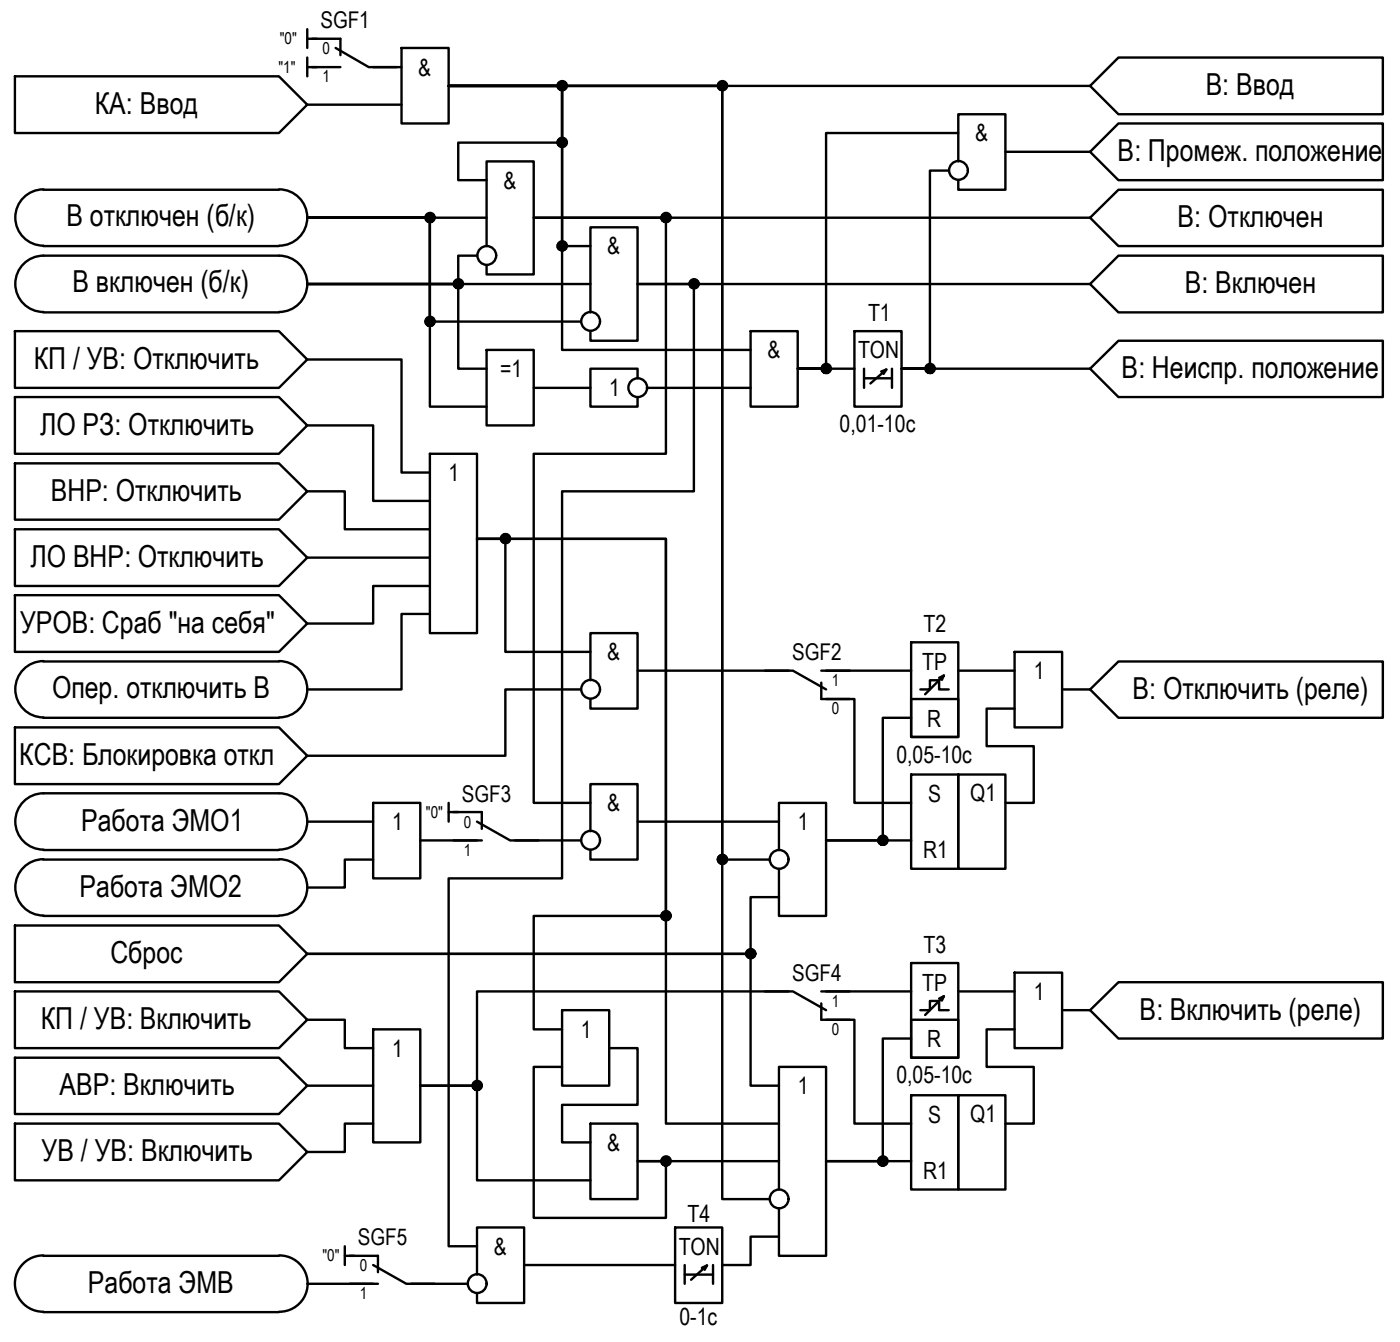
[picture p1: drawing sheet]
<svg xmlns="http://www.w3.org/2000/svg" width="148mm" height="142mm" viewBox="0 0 148 142" stroke-linecap="round" stroke-linejoin="round" font-family="sans-serif">
<!-- layer: 0 -->
<g fill="none" stroke="#000" stroke-width=".25">
<path d="M1.6 8.1h28l3 3-3 3h-28zM32.6 3.1v2M32.6 6.1v2M32.6 4.1h1M32.6 7.1h1M32.6 11.1h10M39.6 7.1h3M42.6 5.1h5v8h-5zM47.6 9.1h29v82h4.9M47.6 9.1h29v118h4.9M47.6 9.1h12v6h-11v4h3M47.6 9.1h12v17h3"/>
<path d="M47.6 9.1h12v28h20M47.6 9.1h67.9M100.6 18.1h-2v21h-3h19.9M101.6 17.1v-5h5v8h-5v-1M101.6 14.1h-14v25h-3h6M106.6 16.1h8.9M118.5 13.1h28.1v6h-28.1l-3-3zM118.5 6.1h28.1v6h-28.1l-3-3zM1.6 35.1h28l3 3-3 3h-28zM4.6 20.1h25M4.6 26.1h25M4.6 27.1h25"/>
<path d="M4.6 33.1h25M4.6 20.1a2.98 2.98 0 0 0-3 3 2.98 2.98 0 0 0 3 2.9M4.6 27.1a2.98 2.98 0 0 0-3 3 2.98 2.98 0 0 0 3 3M29.6 20.1a2.98 2.98 0 0 1 3 3 2.98 2.98 0 0 1-3 2.9M29.6 27.1a2.98 2.98 0 0 1 3 3 2.98 2.98 0 0 1-3 3M32.6 30.1h16v9h3M32.6 38.1h10v12h3M32.6 23.1h19M50.6 27.1h-2v3h-16h30M51.6 26.1v-9h5v12h-5v-1M51.6 37.1h5v8h-5zM61.6 34.1h-16v-11h-13h13v20h6"/>
<path d="M62.6 33.1v-9h5v12h-5v-1M79.6 35.1h5v8h-5zM90.6 35.1h5v8h-5zM91.6 39.1v2M93.4 39.4l.6-.2-1.7 1.4M94 39.2l-.3 .4M94.5 39.1v2M95.6 39.1h.1M115.5 30.1h-47.9h5.9v22h-13.9v41h-12v39h3M115.5 23.1h-58.9h14v25h-14v37h6M115.5 23.1l3-3h28.1v6h-28.1zM115.5 39.1l3-3h28.1v6h-28.1z"/>
<path d="M118.5 27.1h28.1v6h-28.1l-3-3zM1.6 49.1h28l3 3-3 3h-28zM1.6 42.1h28l3 3-3 3h-28zM1.6 56.1h28l3 3-3 3h-28zM32.6 45.1h7v8h6M32.6 52.1h3.9v4h9.1M32.6 59.1h13M45.6 48.1h5v19h-5zM50.6 57.1h3v12h9M50.6 57.1h20v40h-14v12h3M50.6 57.1h20v62h12M56.6 41.1h6"/>
<path d="M67.6 40.1v-1h-5v4h5v-1M68.6 41.1h11M91.6 40.1h2.9M1.6 77.1h28l3 3-3 3h-28zM1.6 63.1h28l3 3-3 3h-28zM4.6 70.1h25M4.6 76.1h25M4.6 70.1a2.98 2.98 0 0 0-3 2.9 2.98 2.98 0 0 0 3 3M29.6 70.1a2.98 2.98 0 0 1 3 2.9 2.98 2.98 0 0 1-3 3M45.6 65.1h-3v8h-10M45.6 62.1h-6v4h-7M61.6 73.1h-8v7h-21"/>
<path d="M62.6 72.1v-5h5v8h-5v-1M67.6 71.1h16M87.6 74.1h3v11h6M87.6 71.1h9M96.6 68.1h5v10h-5zM96.6 74.1h5v4h-5zM96.6 76.1h-3v13h-6h9M97.5 73.1h1.1v-1h.9v1h1.1M99.5 71.8l.5-.2-.2 .5M100 71.6l-1.9 2M101.6 71.1h5.9M107.5 75.1h-2.9v4h5v6h-3"/>
<path d="M107.5 69.1h5.1v8h-5.1zM112.6 73.1h2.9M115.5 73.1l3-3h28.1v6h-28.1zM1.6 98.1h28l3 3-3 3h-28zM4.6 84.1h25M4.6 90.1h25M4.6 91.1h25M4.6 97.1h25M4.6 84.1a2.98 2.98 0 0 0-3 3 2.98 2.98 0 0 0 3 2.9M4.6 91.1a2.98 2.98 0 0 0-3 2.9 2.98 2.98 0 0 0 3 3M29.6 84.1a2.98 2.98 0 0 1 3 3 2.98 2.98 0 0 1-3 2.9M29.6 91.1a2.98 2.98 0 0 1 3 2.9 2.98 2.98 0 0 1-3 3"/>
<path d="M32.6 87.1h7M39.6 85.1h4.9v8h-4.9zM39.6 91.1h-3.1v3h-3.9M44.5 89.1h6.1M47.6 85.1v2M47.6 86.1h1M54.6 89.1h7M62.6 88.1v-5h5v8h-5v-1M67.6 87.1h15M82.6 90.1v-5h5v12h-5v-5M82.6 95.1h-3v6h-47h47v14h3M96.6 82.1h5v10h-5z"/>
<path d="M101.6 82.1h5v10h-5zM1.6 112.1h28l3 3-3 3h-28zM1.6 105.1h28l3 3-3 3h-28zM1.6 119.1h28l3 3-3 3h-28zM32.6 108.1h3.9v3h3.1M32.6 115.1h7M39.6 109.1h4.9v12h-4.9zM39.6 119.1h-3.1v3h-3.9M59.6 113.1h-3v16h14v-6h-3h15M59.6 107.1h5v8h-5zM62.6 119.1h5v8h-5zM64.6 111.1h3v6h-8v4h3"/>
<path d="M83.6 105.1h-33v10h-6.1h6.1v10h12M87.6 108.1h3v11h6M87.6 105.1h9M96.6 102.1h5v10h-5zM96.6 108.1h5v4h-5zM96.6 110.1h-3v13h-6h9M96.6 116.1h5v10h-5zM97.5 107.1h1.1v-1h.9v1h1.1M99.5 105.8l.5-.2-.2 .4M100 105.6l-1.9 2M101.6 116.1h5v10h-5zM101.6 105.1h5.9"/>
<path d="M107.5 109.1h-2.9v4h5v6h-3M107.5 103.1h5.1v8h-5.1zM112.6 107.1h2.9M115.5 107.1l3-3h28.1v6h-28.1zM4.6 133.1h25M4.6 139.1h25M4.6 133.1a2.98 2.98 0 0 0-3 2.9 2.98 2.98 0 0 0 3 3M29.6 133.1a2.98 2.98 0 0 1 3 2.9 2.98 2.98 0 0 1-3 3M32.6 136.1h7M36.5 132.1v2M36.5 133.1h1.1M43.6 136.1h6"/>
<path d="M50.6 135.1v-5h5v8h-5v-1M55.6 134.1h16M71.6 130.1h5v8h-5zM72.6 134.1v2M72.6 135.1h3M74.4 134.4l.5-.3-1.7 1.5M74.9 134.1l-.2 .5M75.6 134.1v2M76.6 134.1h.1M82.6 126.1v-13h5v20h-5v-5M82.6 131.1h-3v3h-3"/>
<circle cx="59.6" cy="9.1" r=".49"/>
<circle cx="59.6" cy="15.1" r=".49"/>
<circle cx="76.6" cy="9.1" r=".49"/>
<circle cx="101.6" cy="18.1" r=".99"/>
<circle cx="45.6" cy="23.1" r=".49"/>
<circle cx="45.6" cy="34.1" r=".49"/>
<circle cx="48.6" cy="30.1" r=".49"/>
<circle cx="51.6" cy="27.1" r=".99"/>
<circle cx="59.6" cy="26.1" r=".49"/>
<circle cx="62.6" cy="34.1" r=".99"/>
<circle cx="70.6" cy="23.1" r=".49"/>
<circle cx="73.6" cy="30.1" r=".49"/>
<circle cx="87.6" cy="39.1" r=".49"/>
<circle cx="98.6" cy="39.1" r=".49"/>
<circle cx="53.6" cy="57.1" r=".49"/>
<circle cx="67.6" cy="41.1" r=".99"/>
<circle cx="62.6" cy="73" r=".99"/>
<circle cx="62.6" cy="89.1" r=".99"/>
<circle cx="70.6" cy="97.1" r=".49"/>
<circle cx="76.6" cy="91.1" r=".49"/>
<circle cx="82.6" cy="91.1" r=".99"/>
<circle cx="93.6" cy="89.1" r=".49"/>
<circle cx="50.6" cy="115" r=".49"/>
<circle cx="79.6" cy="101.1" r=".49"/>
<circle cx="50.6" cy="136" r=".99"/>
<circle cx="70.6" cy="123" r=".49"/>
<circle cx="82.6" cy="127.1" r=".99"/>
<circle cx="93.6" cy="123" r=".49"/>
</g>
<g fill="none" stroke="#000" stroke-width=".25">
<path d="M33.1 4.1h3v1.7M33.1 7.1h3M35.6 5.1l3.5 2h3M81.1 71.1h2.9l3.6 2M87.1 72.4v1.7h3M87.1 71.1h3M48.1 86.1h3v1.7M48.1 89.1h3M50.6 87.1l3.5 2h3M81.1 105.1h2.9l3.6 2M87.1 106.3v1.8h3M87.1 105.1h3"/>
<path d="M37.1 133.1h3v1.7M37.1 136.1h3M39.6 134.1l3.5 2h3"/>
</g>
<!-- layer: 0 -->
<g fill="#000" stroke="#000" stroke-width=".11">
<path d="M59.2 9.5h.7zM59.4 9.6h.3zM59.4 15.6h.3zM59.4 14.6h.3zM59.5 8.6h.1zM59.5 14.6h.1zM76.2 8.8h.7zM76.5 9.6h.2zM76.5 8.6h.1zM45.2 34.4h.7zM45.4 23.6h.3zM45.4 34.6h.3z"/>
<path d="M45.5 22.6h.1zM45.5 33.6h.1zM48.4 30.6h.3zM48.5 29.6h.1zM59.3 25.7h.6zM59.4 25.6h.3zM59.4 26.6h.3zM59.5 25.6h.1zM70.5 23.6h.2zM70.5 22.6h.1zM73.5 30.6h.2zM73.5 29.6h.1z"/>
<path d="M87.4 39.6h.3zM87.5 38.6h.1zM98.2 39.5h.7zM98.4 39.6h.3zM98.5 38.6h.1zM53.4 57.6h.3zM53.5 56.6h.1zM70.5 97.6h.2zM70.5 96.6h.1zM76.5 91.6h.2zM76.5 90.6h.1zM93.3 88.7h.6z"/>
<path d="M93.4 88.6h.3zM93.4 89.6h.3zM93.5 88.6h.1zM50.5 114.6h.1zM79.2 100.8h.7zM79.5 100.6h.1zM70.5 123.6h.2zM70.5 122.6h.1zM93.3 122.7h.6zM93.4 123.6h.3zM93.4 122.6h.3zM93.5 122.6h.1z"/>
<path d="M59.4 9.6h.2zM59.5 9.6h.1z"/>
<path d="M59.4 15.6h.2zM59.5 15.6h.1z"/>
<path d="M59.5 8.6h.2zM59.4 8.6h.3z"/>
<path d="M59.5 14.6h.2zM59.4 14.6h.3zM59.4 14.6h.3z"/>
<path d="M59.4 8.6h.3zM59.4 8.6h.3z"/>
<path d="M59.4 8.6h.4zM59.4 8.6h.4z"/>
<path d="M59.4 14.6l.4 .1zM59.4 14.6l.4 .1z"/>
<path d="M59.4 8.6l.4 .1zM59.4 8.6l.4 .1z"/>
<path d="M59.4 9.6h.4zM59.4 9.6h.3zM59.4 9.6h.3z"/>
<path d="M59.4 14.7h.4zM59.3 14.7h.5z"/>
<path d="M59.4 15.5h.4zM59.4 15.5l.3 .1zM59.4 15.6h.3z"/>
<path d="M59.3 8.7h.6zM59.3 8.7h.6z"/>
<path d="M59.3 9.5h.5zM59.3 9.5l.5 .1z"/>
<path d="M59.3 14.7h.6zM59.3 14.7h.6z"/>
<path d="M59.3 15.5h.5zM59.3 15.5h.5z"/>
<path d="M59.3 8.7h.6zM59.3 8.7h.6z"/>
<path d="M59.2 8.7l.7 .1zM59.2 8.7l.7 .1z"/>
<path d="M59.3 9.5h.6zM59.3 9.5h.5z"/>
<path d="M59.3 14.7h.6zM59.3 14.7h.6z"/>
<path d="M59.2 14.7h.7zM59.2 14.7h.7z"/>
<path d="M59.2 15.5h.7zM59.2 15.5h.7z"/>
<path d="M59.3 15.5h.6zM59.3 15.5h.5z"/>
<path d="M59.2 8.8h.8zM59.2 8.8h.8z"/>
<path d="M59.2 9.4h.7zM59.2 9.4l.7 .1zM59.2 9.5h.7z"/>
<path d="M59.2 14.7l.8 .1zM59.2 14.8h.8z"/>
<path d="M59.2 15.5h.7zM59.2 15.5h.7z"/>
<path d="M59.2 8.8h.8zM59.2 8.8h.8z"/>
<path d="M59.2 9.4h.8zM59.2 9.4h.7z"/>
<path d="M59.2 14.8h.8zM59.2 14.8h.8z"/>
<path d="M59.2 15.4h.8zM59.2 15.4l.7 .1z"/>
<path d="M59.2 8.8l.8 .1zM59.2 8.8l.8 .1z"/>
<path d="M59.1 8.9h.9zM59.1 8.9h.9z"/>
<path d="M59.1 9.3l.9 .1zM59.1 9.3l.9 .1z"/>
<path d="M59.2 9.4h.8zM59.2 9.4h.8z"/>
<path d="M59.2 14.8l.8 .1zM59.2 14.8l.8 .1z"/>
<path d="M59.1 14.9h.9zM59.1 14.9h.9z"/>
<path d="M59.1 15.3l.9 .1zM59.1 15.3l.9 .1z"/>
<path d="M59.2 15.4h.8zM59.2 15.4h.8z"/>
<path d="M59.1 8.9h.9zM59.1 8.9h.9z"/>
<path d="M59.1 8.9l.9 .1v-.1zM59.1 8.9l.9 .1h-.9z"/>
<path d="M59.1 9l.9 .1zM59.1 9l.9 .1z"/>
<path d="M59.1 9.1h1zM59.1 9.1h1z"/>
<path d="M59.1 9.1l.9 .1zM59.1 9.1l.9 .1z"/>
<path d="M59.1 9.2h.9zM59.1 9.2h.9z"/>
<path d="M59.1 9.2l.9 .1zM59.1 9.2l.9 .1z"/>
<path d="M59.1 9.3h.9zM59.1 9.3h.9z"/>
<path d="M59.1 14.9h.9zM59.1 14.9h.9z"/>
<path d="M59.1 14.9l.9 .1zM59.1 14.9l.9 .1z"/>
<path d="M59.1 15h.9zM59.1 15h.9z"/>
<path d="M59.1 15l1 .1-.1-.1zM59.1 15l1 .1h-1z"/>
<path d="M59.1 15.2h.9zM59.1 15.2h.9z"/>
<path d="M59.1 15.2h.9zM59.1 15.2h.9z"/>
<path d="M59.1 15.2l.9 .1zM59.1 15.2l.9 .1z"/>
<path d="M59.1 15.3h.9zM59.1 15.3h.9z"/>
<path d="M59.1 9.1h1zM59.1 9.1h.9z"/>
<path d="M59.1 15.1h1zM59.1 15.1l.9 .1z"/>
<path d="M76.5 9.6h.1zM76.5 9.6h.1z"/>
<path d="M76.5 8.6h.2zM76.5 8.6h.2z"/>
<path d="M76.5 8.6h.2zM76.4 8.6h.3z"/>
<path d="M76.4 8.6h.4zM76.3 8.6h.5z"/>
<path d="M76.4 9.6h.3zM76.4 9.6h.3z"/>
<path d="M76.3 8.6l.5 .1zM76.3 8.7h.5z"/>
<path d="M76.3 9.6h.5zM76.3 9.6h.4z"/>
<path d="M76.3 8.7h.5zM76.3 8.7h.5z"/>
<path d="M76.3 9.5h.5zM76.3 9.5l.5 .1z"/>
<path d="M76.3 8.7h.6zM76.3 8.7h.6z"/>
<path d="M76.3 9.5h.5zM76.3 9.5h.6z"/>
<path d="M76.3 9.5h.5zM76.3 9.5h.5z"/>
<path d="M76.3 8.7l.6 .1zM76.3 8.7l.6 .1zM76.2 8.8h.7z"/>
<path d="M76.2 8.8h.8zM76.2 8.8h.8z"/>
<path d="M76.2 9.4h.7zM76.2 9.4h.7z"/>
<path d="M76.2 9.4h.7zM76.2 9.4l.7 .1z"/>
<path d="M76.1 8.8l.9 .1zM76.1 8.8l.9 .1z"/>
<path d="M76.1 9.4h.9zM76.1 9.4h.8z"/>
<path d="M76.1 8.9h.9zM76.1 8.9h.9z"/>
<path d="M76.1 8.9h1zM76.1 8.9h1z"/>
<path d="M76.1 9.3h.9zM76.1 9.3h.9z"/>
<path d="M76.1 9.3h.9zM76.1 9.3l.9 .1z"/>
<path d="M76.1 8.9l1 .1v-.1zM76.1 8.9l1 .1h-1z"/>
<path d="M76.1 9l1 .1zM76.1 9l1 .1z"/>
<path d="M76 9.1h1.1zM76 9.1h1.1z"/>
<path d="M76 9.1h1.1zM76 9.1h1.1z"/>
<path d="M76 9.1l1.1 .1zM76 9.1l1.1 .1z"/>
<path d="M76.1 9.2h1zM76.1 9.2h1z"/>
<path d="M76.1 9.2h1zM76.1 9.2l.9 .1z"/>
<path d="M45.5 22.6h.2zM45.4 22.6h.3z"/>
<path d="M45.5 23.6h.1zM45.4 23.6h.2z"/>
<path d="M45.5 33.6h.2zM45.4 33.6h.3z"/>
<path d="M45.5 34.6h.1zM45.4 34.6h.2z"/>
<path d="M45.4 22.6h.3zM45.4 22.6h.3z"/>
<path d="M45.4 33.6h.3zM45.4 33.6h.3z"/>
<path d="M45.4 22.6l.4 .1zM45.4 22.6l.4 .1z"/>
<path d="M45.4 23.6h.3zM45.4 23.6h.3z"/>
<path d="M45.4 33.6l.4 .1zM45.4 33.6l.4 .1z"/>
<path d="M45.4 34.5h.3zM45.4 34.5l.3 .1z"/>
<path d="M45.4 22.7h.4zM45.3 22.7h.5z"/>
<path d="M45.4 23.5h.4zM45.4 23.5l.3 .1z"/>
<path d="M45.4 33.7h.4zM45.3 33.7h.5z"/>
<path d="M45.4 34.5h.4zM45.4 34.5h.3z"/>
<path d="M45.3 22.7h.6zM45.3 22.7h.6z"/>
<path d="M45.3 23.5h.5zM45.3 23.5h.5z"/>
<path d="M45.3 33.7h.6zM45.3 33.7h.6z"/>
<path d="M45.3 34.5h.5zM45.3 34.5h.5z"/>
<path d="M45.3 22.7h.6zM45.3 22.7h.6z"/>
<path d="M45.3 23.5h.6zM45.3 23.5h.5z"/>
<path d="M45.3 33.7h.6zM45.2 33.7h.7z"/>
<path d="M45.3 34.5h.6zM45.3 34.5h.5z"/>
<path d="M45.2 23.5h.7zM45.2 23.5h.7z"/>
<path d="M45.2 23.5h.7zM45.2 23.5h.7z"/>
<path d="M45.2 33.7h.7zM45.2 33.7h.7z"/>
<path d="M45.2 34.5h.7zM45.2 34.5h.7z"/>
<path d="M45.2 22.7h.7zM45.2 22.7h.7z"/>
<path d="M45.2 22.7l.7 .1zM45.2 22.8h.7z"/>
<path d="M45.2 22.8h.8zM45.2 22.8h.8z"/>
<path d="M45.2 23.4l.7 .1zM45.2 23.4l.7 .1z"/>
<path d="M45.2 33.7l.7 .1zM45.2 33.7l.7 .1z"/>
<path d="M45.2 33.8h.8zM45.2 33.8h.8z"/>
<path d="M45.2 34.4h.7zM45.2 34.4l.7 .1z"/>
<path d="M45.1 22.8l.9 .1zM45.1 22.8l.9 .1z"/>
<path d="M45.1 22.9h.9zM45.1 22.9h.9z"/>
<path d="M45.1 23.3l.9 .1zM45.1 23.3l.9 .1z"/>
<path d="M45.1 23.4h.9zM45.1 23.4h.8z"/>
<path d="M45.1 33.8l.9 .1zM45.1 33.8l.9 .1z"/>
<path d="M45.1 33.9h.9zM45.1 33.9h.9z"/>
<path d="M45.1 34.3l.9 .1zM45.1 34.3l.9 .1z"/>
<path d="M45.1 34.4h.9zM45.1 34.4h.8zM45.2 34.4h.7z"/>
<path d="M45.1 22.9h.9zM45.1 22.9h.9z"/>
<path d="M45.1 22.9l1 .1zM45.1 22.9l1 .1z"/>
<path d="M45.1 23.2l.9 .1zM45.1 23.2l.9 .1z"/>
<path d="M45.1 23.3h.9zM45.1 23.3h.9z"/>
<path d="M45.1 33.9l.9 .1zM45.1 33.9l.9 .1z"/>
<path d="M45.1 34h1zM45.1 34h1z"/>
<path d="M45.1 34.3h.9zM45.1 34.3h.9z"/>
<path d="M45.1 34.3h.9zM45.1 34.3h.9z"/>
<path d="M45.1 23h1zM45.1 23h1z"/>
<path d="M45.1 23l1 .1zM45.1 23l1 .1z"/>
<path d="M45.1 23.1l1 .1v-.1zM45.1 23.1l1 .1h-1z"/>
<path d="M45.1 23.2h1zM45.1 23.2h1z"/>
<path d="M45.1 23.2h1zM45.1 23.2h.9z"/>
<path d="M45.1 34h1zM45.1 34h1z"/>
<path d="M45.1 34l1 .1zM45.1 34l1 .1z"/>
<path d="M45.1 34.1h1zM45.1 34.1h1z"/>
<path d="M45.1 34.1l1 .1v-.1zM45.1 34.1l1 .1h-1z"/>
<path d="M45.1 34.2h1zM45.1 34.2l.9 .1z"/>
<path d="M48.4 30.6h.2zM48.5 30.6h.1z"/>
<path d="M48.5 29.6h.2zM48.4 29.6h.3z"/>
<path d="M48.4 29.6h.3zM48.4 29.6h.3z"/>
<path d="M48.4 29.6h.4zM48.4 29.6h.4z"/>
<path d="M48.4 30.6h.3zM48.4 30.6h.3z"/>
<path d="M48.4 29.6l.4 .1zM48.4 29.6l.4 .1z"/>
<path d="M48.4 30.6h.4zM48.4 30.6h.3z"/>
<path d="M48.3 29.7h.6zM48.3 29.7h.6z"/>
<path d="M48.3 30.5h.5zM48.3 30.5l.5 .1z"/>
<path d="M48.3 29.7h.6zM48.3 29.7h.6z"/>
<path d="M48.3 30.5h.6zM48.3 30.5h.5z"/>
<path d="M48.2 29.7l.7 .1zM48.2 29.7l.7 .1z"/>
<path d="M48.2 30.4l.7 .1zM48.2 30.4l.7 .1z"/>
<path d="M48.2 30.5h.7zM48.2 30.5h.7z"/>
<path d="M48.2 29.8h.8zM48.2 29.8h.8z"/>
<path d="M48.2 29.8h.8zM48.2 29.8h.8z"/>
<path d="M48.2 30.4h.8zM48.2 30.4h.7z"/>
<path d="M48.1 29.8h.9zM48.1 29.8h.9z"/>
<path d="M48.1 29.8l.9 .1zM48.1 29.8l.9 .1z"/>
<path d="M48.1 30.3l.9 .1zM48.1 30.3l.9 .1z"/>
<path d="M48.1 30.4h.9zM48.1 30.4h.9z"/>
<path d="M48.1 29.9h.9zM48.1 29.9h.9z"/>
<path d="M48.1 29.9l1 .1-.1-.1zM48.1 29.9l1 .1h-1z"/>
<path d="M48.1 30.2l.9 .1zM48.1 30.2l.9 .1z"/>
<path d="M48.1 30.3h.9zM48.1 30.3h.9z"/>
<path d="M48.1 30l1 .1zM48.1 30l1 .1z"/>
<path d="M48.1 30.1h1zM48.1 30.1h1z"/>
<path d="M48.1 30.1h1zM48.1 30.1h1z"/>
<path d="M48.1 30.1l1 .1zM48.1 30.1l1 .1z"/>
<path d="M48.1 30.2h1zM48.1 30.2h.9z"/>
<path d="M59.4 26.6h.2zM59.5 26.6h.1z"/>
<path d="M59.5 25.6h.2zM59.4 25.6h.3zM59.4 25.6h.3z"/>
<path d="M59.4 25.6l.4 .1zM59.4 25.6l.4 .1z"/>
<path d="M59.4 26.5l.3 .1zM59.4 26.5l.3 .1z"/>
<path d="M59.4 25.7h.4zM59.3 25.7h.5z"/>
<path d="M59.4 26.5h.4zM59.4 26.5h.3z"/>
<path d="M59.3 25.7h.6zM59.3 25.7h.6zM59.2 25.7h.7z"/>
<path d="M59.3 26.5h.5zM59.3 26.5h.5z"/>
<path d="M59.2 25.7h.7zM59.2 25.7h.7z"/>
<path d="M59.2 26.5h.7zM59.2 26.5h.7z"/>
<path d="M59.3 26.5h.6zM59.3 26.5h.5z"/>
<path d="M59.2 25.7l.8 .1zM59.2 25.8h.8z"/>
<path d="M59.2 26.4h.7zM59.2 26.4l.7 .1z"/>
<path d="M59.2 25.8h.8zM59.2 25.8h.8z"/>
<path d="M59.2 26.4h.8zM59.2 26.4h.7z"/>
<path d="M59.2 25.8l.8 .1zM59.2 25.8l.8 .1z"/>
<path d="M59.1 25.9h.9zM59.1 25.9h.9z"/>
<path d="M59.1 26.3l.9 .1zM59.1 26.3l.9 .1z"/>
<path d="M59.2 26.4h.8zM59.2 26.4h.8z"/>
<path d="M59.1 25.9l.9 .1zM59.1 25.9l.9 .1z"/>
<path d="M59.1 26h.9zM59.1 26h.9z"/>
<path d="M59.1 26h.9zM59.1 26h.9z"/>
<path d="M59.1 26l1 .1zM59.1 26l1 .1z"/>
<path d="M59.1 26.1l.9 .1v-.1zM59.1 26.1l.9 .1h-.9z"/>
<path d="M59.1 26.2h.9zM59.1 26.2h.9z"/>
<path d="M59.1 26.2l.9 .1zM59.1 26.2l.9 .1z"/>
<path d="M59.1 26.3h.9zM59.1 26.3h.9z"/>
<path d="M59.1 26.1h1zM59.1 26.1h.9z"/>
<path d="M70.5 23.6h.1zM70.5 23.6h.1z"/>
<path d="M70.5 22.6h.2zM70.5 22.6h.2z"/>
<path d="M70.5 22.6h.2zM70.4 22.6h.3z"/>
<path d="M70.4 22.6l.4 .1zM70.4 22.6l.4 .1z"/>
<path d="M70.4 23.6h.3zM70.4 23.6h.3z"/>
<path d="M70.4 22.7h.4zM70.3 22.7h.5z"/>
<path d="M70.4 23.5h.4zM70.4 23.5l.3 .1z"/>
<path d="M70.3 22.7h.5zM70.3 22.7h.5z"/>
<path d="M70.3 23.5h.5zM70.3 23.5h.5z"/>
<path d="M70.3 22.7h.6zM70.3 22.7h.6z"/>
<path d="M70.3 23.5h.5zM70.3 23.5h.5z"/>
<path d="M70.2 22.7h.7zM70.2 22.7h.7z"/>
<path d="M70.2 23.5h.7zM70.2 23.5h.6z"/>
<path d="M70.2 22.7l.8 .1zM70.2 22.7l.8 .1z"/>
<path d="M70.2 23.5h.7zM70.2 23.5h.7z"/>
<path d="M70.2 22.8h.8zM70.2 22.8h.8z"/>
<path d="M70.2 22.8l.8 .1zM70.2 22.8l.8 .1z"/>
<path d="M70.2 23.4h.8zM70.2 23.4h.8z"/>
<path d="M70.2 23.4h.8zM70.2 23.4l.7 .1z"/>
<path d="M70.1 22.9h.9zM70.1 22.9h.9z"/>
<path d="M70.1 22.9h.9zM70.1 22.9h.9z"/>
<path d="M70.1 23.3h.9zM70.1 23.3h.9z"/>
<path d="M70.1 23.3h.9zM70.1 23.3l.9 .1z"/>
<path d="M70.1 22.9l.9 .1zM70.1 22.9l.9 .1z"/>
<path d="M70.1 23h.9zM70.1 23h.9z"/>
<path d="M70.1 23l.9 .1zM70.1 23l.9 .1z"/>
<path d="M70.1 23.1l.9 .1v-.1zM70.1 23.1l.9 .1h-.9z"/>
<path d="M70.1 23.2h.9zM70.1 23.2h.9z"/>
<path d="M70.1 23.2h.9zM70.1 23.2h.9z"/>
<path d="M70.1 23.2h.9zM70.1 23.2l.9 .1z"/>
<path d="M73.5 30.6h.1zM73.5 30.6h.1z"/>
<path d="M73.5 29.6h.2zM73.5 29.6h.2z"/>
<path d="M73.5 29.6h.2zM73.5 29.6h.2z"/>
<path d="M73.4 29.6h.4zM73.4 29.6h.4z"/>
<path d="M73.4 30.6h.3zM73.4 30.6h.3z"/>
<path d="M73.4 29.6l.4 .1zM73.3 29.7h.5z"/>
<path d="M73.4 30.6h.4zM73.4 30.6h.3z"/>
<path d="M73.3 30.5h.5zM73.3 30.5l.5 .1z"/>
<path d="M73.3 29.7h.5zM73.3 29.7h.5z"/>
<path d="M73.3 29.7h.6zM73.3 29.7h.6z"/>
<path d="M73.3 30.5h.5zM73.3 30.5h.5z"/>
<path d="M73.2 29.7l.7 .1zM73.2 29.7l.7 .1z"/>
<path d="M73.2 30.5h.7zM73.2 30.5h.6z"/>
<path d="M73.2 29.8h.8zM73.2 29.8h.8z"/>
<path d="M73.2 30.4h.7zM73.2 30.4l.7 .1z"/>
<path d="M73.2 29.8h.8zM73.2 29.8h.8z"/>
<path d="M73.2 29.8h.8zM73.1 29.8h.9z"/>
<path d="M73.2 30.4h.8zM73.2 30.4h.8z"/>
<path d="M73.2 30.4h.8zM73.2 30.4h.7z"/>
<path d="M73.1 29.8l.9 .1zM73.1 29.8l.9 .1z"/>
<path d="M73.1 29.9h1zM73.1 29.9h1z"/>
<path d="M73.1 30.3h.9zM73.1 30.3h.9z"/>
<path d="M73.1 30.3h.9zM73.1 30.3l.9 .1z"/>
<path d="M73.1 29.9l1 .1v-.1zM73.1 29.9l1 .1h-1z"/>
<path d="M73.1 30l1 .1zM73.1 30l1 .1z"/>
<path d="M73.1 30.1h1zM73.1 30.1h1z"/>
<path d="M73.1 30.1h1zM73.1 30.1h1z"/>
<path d="M73.1 30.1l1 .1zM73.1 30.1l1 .1z"/>
<path d="M73.1 30.2h1zM73.1 30.2h1z"/>
<path d="M73.1 30.2h1zM73.1 30.2l.9 .1z"/>
<path d="M87.5 38.6h.2zM87.4 38.6h.3z"/>
<path d="M87.5 39.6h.1zM87.4 39.6h.2z"/>
<path d="M87.4 38.6h.3zM87.4 38.6h.3z"/>
<path d="M87.4 38.6l.4 .1zM87.4 38.6l.4 .1z"/>
<path d="M87.4 39.6h.3zM87.4 39.6h.3z"/>
<path d="M87.3 38.7h.5zM87.3 38.7h.5z"/>
<path d="M87.3 39.5h.5zM87.3 39.5l.4 .1z"/>
<path d="M87.3 38.7h.6zM87.3 38.7h.6z"/>
<path d="M87.3 39.5h.5zM87.3 39.5h.5z"/>
<path d="M87.3 38.7h.6zM87.2 38.7h.7z"/>
<path d="M87.3 39.5h.6zM87.3 39.5h.5z"/>
<path d="M87.2 38.7h.7zM87.2 38.7h.7z"/>
<path d="M87.2 39.5h.7zM87.2 39.5h.7z"/>
<path d="M87.2 39.5h.7zM87.2 39.5h.7z"/>
<path d="M87.2 38.7l.7 .1zM87.2 38.7l.7 .1z"/>
<path d="M87.2 38.8h.8zM87.2 38.8h.8z"/>
<path d="M87.2 39.4l.7 .1zM87.2 39.4l.7 .1z"/>
<path d="M87.1 38.8l.9 .1zM87.1 38.8l.9 .1z"/>
<path d="M87.1 38.9h.9zM87.1 38.9h.9z"/>
<path d="M87.1 39.3l.9 .1zM87.1 39.3l.9 .1z"/>
<path d="M87.1 39.4h.9zM87.1 39.4h.8z"/>
<path d="M87.1 38.9h.9zM87.1 38.9h.9z"/>
<path d="M87.1 38.9l1 .1zM87.1 38.9l1 .1z"/>
<path d="M87.1 39.2l.9 .1zM87.1 39.2l.9 .1z"/>
<path d="M87.1 39.3h.9zM87.1 39.3h.9z"/>
<path d="M87.1 39h1zM87.1 39h1z"/>
<path d="M87.1 39l1 .1zM87.1 39l1 .1z"/>
<path d="M87.1 39.1h1zM87.1 39.1h1z"/>
<path d="M87.1 39.1l1 .1v-.1zM87.1 39.1l1 .1h-1z"/>
<path d="M87.1 39.2h1zM87.1 39.2h.9z"/>
<path d="M98.4 39.6h.2zM98.5 39.6h.1z"/>
<path d="M98.5 38.6h.2zM98.4 38.6h.3z"/>
<path d="M98.4 38.6h.3zM98.4 38.6h.3z"/>
<path d="M98.4 38.6l.4 .1zM98.4 38.6l.4 .1z"/>
<path d="M98.4 39.6h.3zM98.4 39.6h.3z"/>
<path d="M98.4 38.7h.4zM98.3 38.7h.5z"/>
<path d="M98.4 39.5h.4zM98.4 39.5l.3 .1z"/>
<path d="M98.3 38.7h.6zM98.3 38.7h.6z"/>
<path d="M98.3 39.5h.5zM98.3 39.5h.5z"/>
<path d="M98.3 38.7h.6zM98.2 38.7h.7z"/>
<path d="M98.3 39.5h.6zM98.3 39.5h.5z"/>
<path d="M98.2 38.7h.7zM98.2 38.7h.7z"/>
<path d="M98.2 38.7l.7 .1zM98.2 38.7l.7 .1z"/>
<path d="M98.2 39.5h.7zM98.2 39.5h.7z"/>
<path d="M98.2 38.8h.8zM98.2 38.8h.8z"/>
<path d="M98.2 39.4h.7zM98.2 39.4l.7 .1zM98.2 39.5h.7z"/>
<path d="M98.1 38.8l.9 .1zM98.1 38.8l.9 .1z"/>
<path d="M98.1 38.9h.9zM98.1 38.9h.9z"/>
<path d="M98.1 39.3l.9 .1zM98.1 39.3l.9 .1z"/>
<path d="M98.1 39.4h.9zM98.1 39.4h.8z"/>
<path d="M98.1 38.9h.9zM98.1 38.9h.9z"/>
<path d="M98.1 38.9l.9 .1zM98.1 38.9l.9 .1z"/>
<path d="M98.1 39h1zM98.1 39h1z"/>
<path d="M98.1 39.2h.9zM98.1 39.2h.9z"/>
<path d="M98.1 39.2l.9 .1zM98.1 39.2l.9 .1z"/>
<path d="M98.1 39.3h.9zM98.1 39.3h.9z"/>
<path d="M98.1 39l1 .1zM98.1 39l1 .1z"/>
<path d="M98.1 39.1h1zM98.1 39.1h1z"/>
<path d="M98.1 39.1l.9 .1 .1-.1zM98.1 39.1l.9 .1h-.9z"/>
<path d="M53.5 56.6h.2zM53.4 56.6h.3z"/>
<path d="M53.5 57.6h.1zM53.4 57.6h.2z"/>
<path d="M53.4 56.6h.3zM53.4 56.6h.3z"/>
<path d="M53.4 56.6h.4zM53.4 56.6h.4z"/>
<path d="M53.4 57.6h.3zM53.4 57.6h.3z"/>
<path d="M53.4 56.6h.4zM53.3 56.6h.5z"/>
<path d="M53.4 57.5h.4zM53.4 57.5l.3 .1z"/>
<path d="M53.3 56.6l.6 .1zM53.3 56.6l.6 .1z"/>
<path d="M53.3 57.5h.5zM53.3 57.5h.5z"/>
<path d="M53.3 56.7h.6zM53.3 56.7h.6z"/>
<path d="M53.3 57.5h.6zM53.3 57.5h.5z"/>
<path d="M53.2 57.4h.7zM53.2 57.4h.7z"/>
<path d="M53.2 57.4h.7zM53.2 57.4l.7 .1z"/>
<path d="M53.2 56.7h.7zM53.2 56.7h.7z"/>
<path d="M53.2 56.7l.7 .1zM53.2 56.7l.7 .1z"/>
<path d="M53.2 56.8h.8zM53.1 56.8h.9z"/>
<path d="M53.2 57.4h.7zM53.2 57.4h.7z"/>
<path d="M53.1 56.8l.9 .1zM53.1 56.8l.9 .1z"/>
<path d="M53.1 56.9h.9zM53.1 56.9h.9z"/>
<path d="M53.1 57.3l.9 .1zM53.1 57.3l.9 .1z"/>
<path d="M53.1 57.4h.9zM53.1 57.4h.8z"/>
<path d="M53.1 56.9h.9zM53.1 56.9h.9z"/>
<path d="M53.1 56.9l1 .1zM53.1 56.9l1 .1z"/>
<path d="M53.1 57.2l.9 .1zM53.1 57.2l.9 .1z"/>
<path d="M53.1 57.3h.9zM53.1 57.3h.9z"/>
<path d="M53.1 57h1zM53.1 57h1z"/>
<path d="M53.1 57l1 .1v-.1zM53.1 57l1 .1h-1z"/>
<path d="M53.1 57.1l1 .1zM53.1 57.1l1 .1z"/>
<path d="M53.1 57.2h1zM53.1 57.2h1z"/>
<path d="M53.1 57.2h1zM53.1 57.2h.9z"/>
<path d="M70.5 97.6h.1zM70.5 97.6h.1z"/>
<path d="M70.5 96.6h.2zM70.5 96.6h.2z"/>
<path d="M70.5 96.6h.2zM70.4 96.6h.3z"/>
<path d="M70.4 96.6h.4zM70.4 96.6h.4z"/>
<path d="M70.4 97.5h.3zM70.4 97.5l.3 .1z"/>
<path d="M70.4 96.6h.4zM70.3 96.6h.5z"/>
<path d="M70.4 97.5h.4zM70.4 97.5h.3z"/>
<path d="M70.3 96.6l.5 .1zM70.3 96.6l.5 .1z"/>
<path d="M70.3 97.5h.5zM70.3 97.5h.5z"/>
<path d="M70.3 96.7h.6zM70.2 96.7h.7z"/>
<path d="M70.3 97.5h.5zM70.3 97.5h.5z"/>
<path d="M70.2 96.7h.7zM70.2 96.7h.7z"/>
<path d="M70.2 97.5h.7zM70.2 97.5h.6z"/>
<path d="M70.2 96.7l.8 .1zM70.2 96.7l.8 .1z"/>
<path d="M70.2 97.4h.7zM70.2 97.4l.7 .1z"/>
<path d="M70.2 96.8h.8zM70.2 96.8h.8z"/>
<path d="M70.2 96.8l.8 .1zM70.2 96.8l.8 .1z"/>
<path d="M70.2 97.4h.8zM70.2 97.4h.8z"/>
<path d="M70.2 97.4h.8zM70.2 97.4h.7z"/>
<path d="M70.1 96.9h.9zM70.1 96.9h.9z"/>
<path d="M70.1 96.9h.9zM70.1 96.9h.9z"/>
<path d="M70.1 97.3h.9zM70.1 97.3h.9z"/>
<path d="M70.1 97.3h.9zM70.1 97.3l.9 .1z"/>
<path d="M70.1 96.9l.9 .1zM70.1 96.9l.9 .1z"/>
<path d="M70.1 97h.9zM70.1 97h.9z"/>
<path d="M70.1 97l.9 .1zM70.1 97l.9 .1z"/>
<path d="M70.1 97.1h.9zM70.1 97.1h.9z"/>
<path d="M70.1 97.1l.9 .1v-.1zM70.1 97.1l.9 .1h-.9z"/>
<path d="M70.1 97.2h.9zM70.1 97.2h.9z"/>
<path d="M70.1 97.2h.9zM70.1 97.2l.9 .1z"/>
<path d="M76.5 91.6h.1zM76.5 91.6h.1z"/>
<path d="M76.5 90.6h.2zM76.5 90.6h.2z"/>
<path d="M76.5 90.6h.2zM76.4 90.6h.3z"/>
<path d="M76.4 90.6h.4zM76.4 90.6h.4z"/>
<path d="M76.4 91.6h.3zM76.4 91.6h.3z"/>
<path d="M76.3 90.6h.5zM76.3 90.6h.5z"/>
<path d="M76.3 91.5h.5zM76.3 91.5l.4 .1z"/>
<path d="M76.3 90.6l.5 .1zM76.3 90.6l.5 .1z"/>
<path d="M76.3 91.5h.5zM76.3 91.5h.5z"/>
<path d="M76.3 90.7h.6zM76.3 90.7h.6z"/>
<path d="M76.3 91.5h.5zM76.3 91.5h.6z"/>
<path d="M76.3 91.5h.5zM76.3 91.5h.5z"/>
<path d="M76.3 90.7h.6zM76.2 90.7h.7z"/>
<path d="M76.2 90.7l.7 .1zM76.2 90.7l.7 .1z"/>
<path d="M76.2 90.8h.8zM76.2 90.8h.8z"/>
<path d="M76.2 91.4h.7zM76.2 91.4h.7z"/>
<path d="M76.2 91.4h.7zM76.2 91.4l.7 .1z"/>
<path d="M76.1 90.8l.9 .1zM76.1 90.8l.9 .1z"/>
<path d="M76.1 91.4h.9zM76.1 91.4h.8z"/>
<path d="M76.1 90.9h.9zM76.1 90.9h.9z"/>
<path d="M76.1 90.9h1zM76.1 90.9h1z"/>
<path d="M76.1 91.3h.9zM76.1 91.3h.9z"/>
<path d="M76.1 91.3h.9zM76.1 91.3l.9 .1z"/>
<path d="M76.1 90.9l1 .1zM76.1 90.9l1 .1z"/>
<path d="M76.1 91h1zM76.1 91h1z"/>
<path d="M76 91l1.1 .1v-.1zM76 91l1.1 .1h-1.1z"/>
<path d="M76 91.1h1.1zM76 91.1h1.1z"/>
<path d="M76 91.1l1.1 .1zM76 91.1l1.1 .1z"/>
<path d="M76.1 91.2h1zM76.1 91.2h1z"/>
<path d="M76.1 91.2h1zM76.1 91.2l.9 .1z"/>
<path d="M93.4 89.6h.2zM93.5 89.6h.1z"/>
<path d="M93.5 88.6h.2zM93.4 88.6h.3zM93.4 88.6h.3z"/>
<path d="M93.4 88.6h.4zM93.4 88.6h.4z"/>
<path d="M93.4 89.5l.3 .1zM93.4 89.5l.3 .1z"/>
<path d="M93.4 88.6h.4zM93.3 88.6h.5z"/>
<path d="M93.4 89.5h.4zM93.4 89.5h.3z"/>
<path d="M93.3 88.6l.6 .1zM93.3 88.6l.6 .1zM93.2 88.7h.7z"/>
<path d="M93.3 89.5h.5zM93.3 89.5h.5z"/>
<path d="M93.2 88.7h.7zM93.2 88.7h.7z"/>
<path d="M93.2 89.5h.7zM93.2 89.5h.7z"/>
<path d="M93.3 89.5h.6zM93.3 89.5h.5z"/>
<path d="M93.2 88.7l.8 .1zM93.1 88.8h.9z"/>
<path d="M93.2 89.4h.7zM93.2 89.4l.7 .1z"/>
<path d="M93.1 88.8h.9zM93.1 88.8h.9z"/>
<path d="M93.1 89.4h.9zM93.1 89.4h.8z"/>
<path d="M93.1 88.8l.9 .1zM93.1 88.8l.9 .1z"/>
<path d="M93.1 88.9h.9zM93.1 88.9h.9z"/>
<path d="M93.1 89.3l.9 .1zM93.1 89.3l.9 .1z"/>
<path d="M93.1 89.4h.9zM93.1 89.4h.9z"/>
<path d="M93.1 88.9h.9zM93.1 88.9h.9z"/>
<path d="M93.1 88.9l.9 .1zM93.1 88.9l.9 .1z"/>
<path d="M93.1 89h.9zM93.1 89h.9z"/>
<path d="M93.1 89l1 .1zM93.1 89l1 .1z"/>
<path d="M93.1 89.1l.9 .1v-.1zM93.1 89.1l.9 .1h-.9z"/>
<path d="M93.1 89.2h.9zM93.1 89.2h.9z"/>
<path d="M93.1 89.2l.9 .1zM93.1 89.2l.9 .1z"/>
<path d="M93.1 89.3h.9zM93.1 89.3h.9z"/>
<path d="M93.1 89.1h1zM93.1 89.1h.9z"/>
<path d="M50.5 115.6h.1zM50.5 115.6h.1zM50.5 115.6h.2z"/>
<path d="M50.5 114.6h.2zM50.5 114.6h.2z"/>
<path d="M50.5 114.6h.2zM50.4 114.6h.3z"/>
<path d="M50.4 114.6h.4zM50.4 114.6h.4z"/>
<path d="M50.4 115.6h.3zM50.4 115.6h.3z"/>
<path d="M50.3 114.6h.5zM50.3 114.6h.5z"/>
<path d="M50.3 115.5h.5zM50.3 115.5l.4 .1z"/>
<path d="M50.3 114.6l.6 .1zM50.3 114.7h.6z"/>
<path d="M50.3 115.5h.5zM50.3 115.5h.5z"/>
<path d="M50.3 114.7h.6zM50.3 114.7h.6z"/>
<path d="M50.3 115.5h.6zM50.3 115.5h.5z"/>
<path d="M50.2 115.4h.7zM50.2 115.4h.7z"/>
<path d="M50.2 115.4h.7zM50.2 115.4l.7 .1z"/>
<path d="M50.2 114.7h.7zM50.2 114.7h.7z"/>
<path d="M50.2 114.7l.7 .1zM50.2 114.7l.7 .1z"/>
<path d="M50.2 114.8h.8zM50.2 114.8h.8z"/>
<path d="M50.2 115.4h.7zM50.2 115.4h.7z"/>
<path d="M50.1 114.8l.9 .1zM50.1 114.8l.9 .1z"/>
<path d="M50.1 115.4h.9zM50.1 115.4h.8z"/>
<path d="M50.1 114.9h.9zM50.1 114.9h.9z"/>
<path d="M50.1 114.9h.9zM50.1 114.9h.9z"/>
<path d="M50.1 114.9l1 .1zM50.1 114.9l1 .1z"/>
<path d="M50.1 115.2l.9 .1zM50.1 115.2l.9 .1z"/>
<path d="M50.1 115.3h.9zM50.1 115.3h.9z"/>
<path d="M50.1 115.3h.9zM50.1 115.3l.9 .1z"/>
<path d="M50.1 115h1zM50.1 115h1z"/>
<path d="M50.1 115l1 .1zM50.1 115l1 .1z"/>
<path d="M50.1 115.1h1zM50.1 115.1h1h-1z"/>
<path d="M50.1 115.1l1 .1zM50.1 115.1l1 .1z"/>
<path d="M50.1 115.2h1zM50.1 115.2h.9z"/>
<path d="M79.5 100.6h.2zM79.5 100.6h.2z"/>
<path d="M79.5 100.6h.2zM79.4 100.6h.3z"/>
<path d="M79.5 101.6h.2zM79.5 101.6h.1zM79.5 101.6h.1z"/>
<path d="M79.4 100.6h.4zM79.3 100.6h.5z"/>
<path d="M79.4 101.6h.3zM79.4 101.6h.3z"/>
<path d="M79.3 100.6l.5 .1zM79.3 100.6l.5 .1z"/>
<path d="M79.3 101.6h.5zM79.3 101.6h.4z"/>
<path d="M79.3 100.7h.6zM79.3 100.7h.6z"/>
<path d="M79.3 101.5h.5zM79.3 101.5l.5 .1z"/>
<path d="M79.3 100.7h.6zM79.3 100.7h.6z"/>
<path d="M79.3 101.5h.6zM79.3 101.5h.5z"/>
<path d="M79.2 100.7l.7 .1zM79.2 100.7l.7 .1zM79.2 100.8h.7z"/>
<path d="M79.2 101.5h.7zM79.2 101.5h.7z"/>
<path d="M79.2 100.8h.8zM79.2 100.8h.8z"/>
<path d="M79.2 101.4h.7zM79.2 101.4h.7z"/>
<path d="M79.2 101.4h.7zM79.2 101.4l.7 .1z"/>
<path d="M79.1 100.8h.9zM79.1 100.8h.9z"/>
<path d="M79.1 101.3h.9zM79.1 101.3l.8 .1z"/>
<path d="M79.1 100.8l.9 .1zM79.1 100.8l.9 .1z"/>
<path d="M79.1 100.9h.9zM79.1 100.9h.9z"/>
<path d="M79.1 100.9l1 .1-.1-.1zM79.1 100.9l1 .1h-1z"/>
<path d="M79.1 101.2l.9 .1zM79.1 101.2l.9 .1z"/>
<path d="M79.1 101.3h.9zM79.1 101.3h.9z"/>
<path d="M79.1 101.3h.9zM79.1 101.3h.9z"/>
<path d="M79.1 101l1 .1zM79.1 101l1 .1z"/>
<path d="M79 101.1h1.1zM79 101.1h1.1z"/>
<path d="M79 101.1h1.1zM79 101.1h1.1z"/>
<path d="M79 101.1l1.1 .1zM79 101.1l1.1 .1z"/>
<path d="M79.1 101.2h1zM79.1 101.2h.9z"/>
<path d="M70.5 123.6h.1zM70.5 123.6h.1z"/>
<path d="M70.5 122.6h.2zM70.5 122.6h.2z"/>
<path d="M70.5 122.6h.2zM70.4 122.6h.3z"/>
<path d="M70.4 122.6h.4zM70.4 122.6h.4z"/>
<path d="M70.4 123.6h.3zM70.4 123.6h.3z"/>
<path d="M70.4 122.6h.4zM70.3 122.6h.5z"/>
<path d="M70.4 123.5h.4zM70.4 123.5l.3 .1z"/>
<path d="M70.3 122.6l.5 .1zM70.3 122.7h.5z"/>
<path d="M70.3 123.5h.5zM70.3 123.5h.5z"/>
<path d="M70.3 122.7h.6zM70.2 122.7h.7z"/>
<path d="M70.3 123.5h.5zM70.3 123.5h.5z"/>
<path d="M70.2 122.7h.7zM70.2 122.7h.7z"/>
<path d="M70.2 123.4h.7zM70.2 123.4l.6 .1z"/>
<path d="M70.2 122.7l.8 .1zM70.2 122.7l.8 .1z"/>
<path d="M70.2 123.4h.7zM70.2 123.4h.7z"/>
<path d="M70.2 122.8h.8zM70.2 122.8h.8z"/>
<path d="M70.2 122.8l.8 .1zM70.2 122.8l.8 .1z"/>
<path d="M70.2 123.4h.8zM70.2 123.4h.8z"/>
<path d="M70.2 123.4h.8zM70.2 123.4h.7z"/>
<path d="M70.1 122.9h.9zM70.1 122.9h.9z"/>
<path d="M70.1 122.9h.9zM70.1 122.9h.9z"/>
<path d="M70.1 123.3h.9zM70.1 123.3h.9z"/>
<path d="M70.1 123.3h.9zM70.1 123.3l.9 .1z"/>
<path d="M70.1 122.9l.9 .1zM70.1 122.9l.9 .1z"/>
<path d="M70.1 123h.9zM70.1 123h.9z"/>
<path d="M70.1 123l.9 .1zM70.1 123l.9 .1z"/>
<path d="M70.1 123.1l.9 .1v-.1zM70.1 123.1l.9 .1h-.9z"/>
<path d="M70.1 123.2h.9zM70.1 123.2h.9z"/>
<path d="M70.1 123.2h.9zM70.1 123.2h.9z"/>
<path d="M70.1 123.2h.9zM70.1 123.2l.9 .1z"/>
<path d="M93.4 123.6h.2zM93.5 123.6h.1z"/>
<path d="M93.5 122.6h.2zM93.4 122.6h.3zM93.4 122.6h.3z"/>
<path d="M93.4 122.6h.4zM93.4 122.6h.4z"/>
<path d="M93.4 122.6h.4zM93.3 122.6h.5z"/>
<path d="M93.4 123.5h.4zM93.4 123.5l.3 .1zM93.4 123.6h.3z"/>
<path d="M93.3 122.6l.6 .1zM93.3 122.6l.6 .1zM93.2 122.7h.7z"/>
<path d="M93.3 123.5h.5zM93.3 123.5h.5z"/>
<path d="M93.2 122.7h.7zM93.2 122.7h.7z"/>
<path d="M93.2 123.4l.7 .1zM93.2 123.4l.7 .1z"/>
<path d="M93.3 123.5h.6zM93.3 123.5h.5z"/>
<path d="M93.2 122.7l.8 .1zM93.1 122.8h.9z"/>
<path d="M93.2 123.4h.7zM93.2 123.4h.7z"/>
<path d="M93.1 122.8h.9zM93.1 122.8h.9z"/>
<path d="M93.1 123.4h.9zM93.1 123.4h.8z"/>
<path d="M93.1 122.8l.9 .1zM93.1 122.8l.9 .1z"/>
<path d="M93.1 122.9h.9zM93.1 122.9h.9z"/>
<path d="M93.1 123.3l.9 .1zM93.1 123.3l.9 .1z"/>
<path d="M93.1 123.4h.9zM93.1 123.4h.9z"/>
<path d="M93.1 122.9h.9zM93.1 122.9h.9z"/>
<path d="M93.1 122.9l.9 .1zM93.1 122.9l.9 .1z"/>
<path d="M93.1 123h.9zM93.1 123h.9z"/>
<path d="M93.1 123l1 .1zM93.1 123l1 .1z"/>
<path d="M93.1 123.2h.9zM93.1 123.2h.9z"/>
<path d="M93.1 123.2h.9zM93.1 123.2h.9z"/>
<path d="M93.1 123.2l.9 .1zM93.1 123.2l.9 .1z"/>
<path d="M93.1 123.3h.9zM93.1 123.3h.9z"/>
<path d="M93.1 123.1l.9 .1 .1-.1zM93.1 123.1l.9 .1h-.9z"/>
</g>
<g font-size="3.2">
<text x="127.8" y="10">В: Ввод</text>
<text x="10" y="12.1">КА: Ввод</text>
<text x="118.5" y="17.1">В: Промеж. положение</text>
<text x="7" y="23.9">В отключен (б/к)</text>
<text x="124.8" y="24.1">В: Отключен</text>
<text x="7.7" y="30.9">В включен (б/к)</text>
<text x="125.6" y="31">В: Включен</text>
<text x="3.6" y="39.1">КП / УВ: Отключить</text>
<text x="118.9" y="40.1">В: Неиспр. положение</text>
<text x="4.2" y="46.1">ЛО РЗ: Отключить</text>
<text x="5.4" y="53.1">ВНР: Отключить</text>
<text x="3.2" y="60.1">ЛО ВНР: Отключить</text>
<text x="2.1" y="67.1">УРОВ: Сраб &quot;на себя&quot;</text>
<text x="5.5" y="74">Опер. отключить В</text>
<text x="120" y="74.1">В: Отключить (реле)</text>
<text x="2" y="81.1">КСВ: Блокировка откл</text>
<text x="8.6" y="88.1">Работа ЭМО1</text>
<text x="8.4" y="95.1">Работа ЭМО2</text>
<text x="11.7" y="102.1">Сброс</text>
<text x="4.3" y="109.1">КП / УВ: Включить</text>
<text x="120.8" y="108.1">В: Включить (реле)</text>
<text x="6.3" y="116">АВР: Включить</text>
<text x="4.4" y="123.1">УВ / УВ: Включить</text>
<text x="9.3" y="137.1">Работа ЭМВ</text>
</g>
<g font-size="2.5">
<text x="44.3" y="8">&amp;</text>
<text x="103.3" y="15">&amp;</text>
<text x="53.4" y="20">&amp;</text>
<text x="64.4" y="27">&amp;</text>
<text x="92" y="34">T1</text>
<text x="53" y="40">=1</text>
<text x="64.6" y="42">1</text>
<text x="81.3" y="38">&amp;</text>
<text x="90.9" y="38">TON</text>
<text x="89" y="45.8">0,01-10с</text>
<text x="47.6" y="51">1</text>
<text x="64.4" y="70">&amp;</text>
<text x="97.8" y="71">TP</text>
<text x="97.9" y="67">T2</text>
<text x="98.3" y="77">R</text>
<text x="109.6" y="72">1</text>
<text x="95" y="80.8">0,05-10с</text>
<text x="41.6" y="88">1</text>
<text x="64.4" y="86">&amp;</text>
<text x="84.6" y="88">1</text>
<text x="98.4" y="85">S</text>
<text x="102.8" y="84.9">Q1</text>
<text x="97.8" y="91">R1</text>
<text x="97.9" y="101">T3</text>
<text x="97.8" y="105">TP</text>
<text x="109.6" y="106">1</text>
<text x="41.6" y="112">1</text>
<text x="61.6" y="110">1</text>
<text x="98.3" y="111">R</text>
<text x="84.6" y="116">1</text>
<text x="95" y="114.8">0,05-10с</text>
<text x="98.4" y="119">S</text>
<text x="102.8" y="118.9">Q1</text>
<text x="64.4" y="122">&amp;</text>
<text x="97.8" y="125">R1</text>
<text x="72.9" y="129.5">T4</text>
<text x="52.3" y="133">&amp;</text>
<text x="71.9" y="133">TON</text>
<text x="72" y="140.5">0-1с</text>
</g>
<g font-size="2.4">
<text x="34" y="3">SGF1</text>
<text x="84" y="70">SGF2</text>
<text x="49" y="85">SGF3</text>
<text x="84" y="104">SGF4</text>
<text x="37.9" y="132">SGF5</text>
</g>
<g font-size="1.7">
<text x="29.6" y="4.7">&quot;0&quot;</text>
<text x="34.2" y="5.7">0</text>
<text x="29.5" y="7.7">&quot;1&quot;</text>
<text x="34.2" y="8.7">1</text>
<text x="88.2" y="75.7">0</text>
<text x="88.2" y="72.7">1</text>
<text x="45.1" y="86.7">&quot;0&quot;</text>
<text x="49.2" y="87.7">0</text>
<text x="49.2" y="90.7">1</text>
<text x="88.2" y="106.7">1</text>
<text x="88.2" y="109.7">0</text>
<text x="34.2" y="133.7">&quot;0&quot;</text>
<text x="38.2" y="134.7">0</text>
<text x="38.2" y="137.7">1</text>
</g>
</svg>
